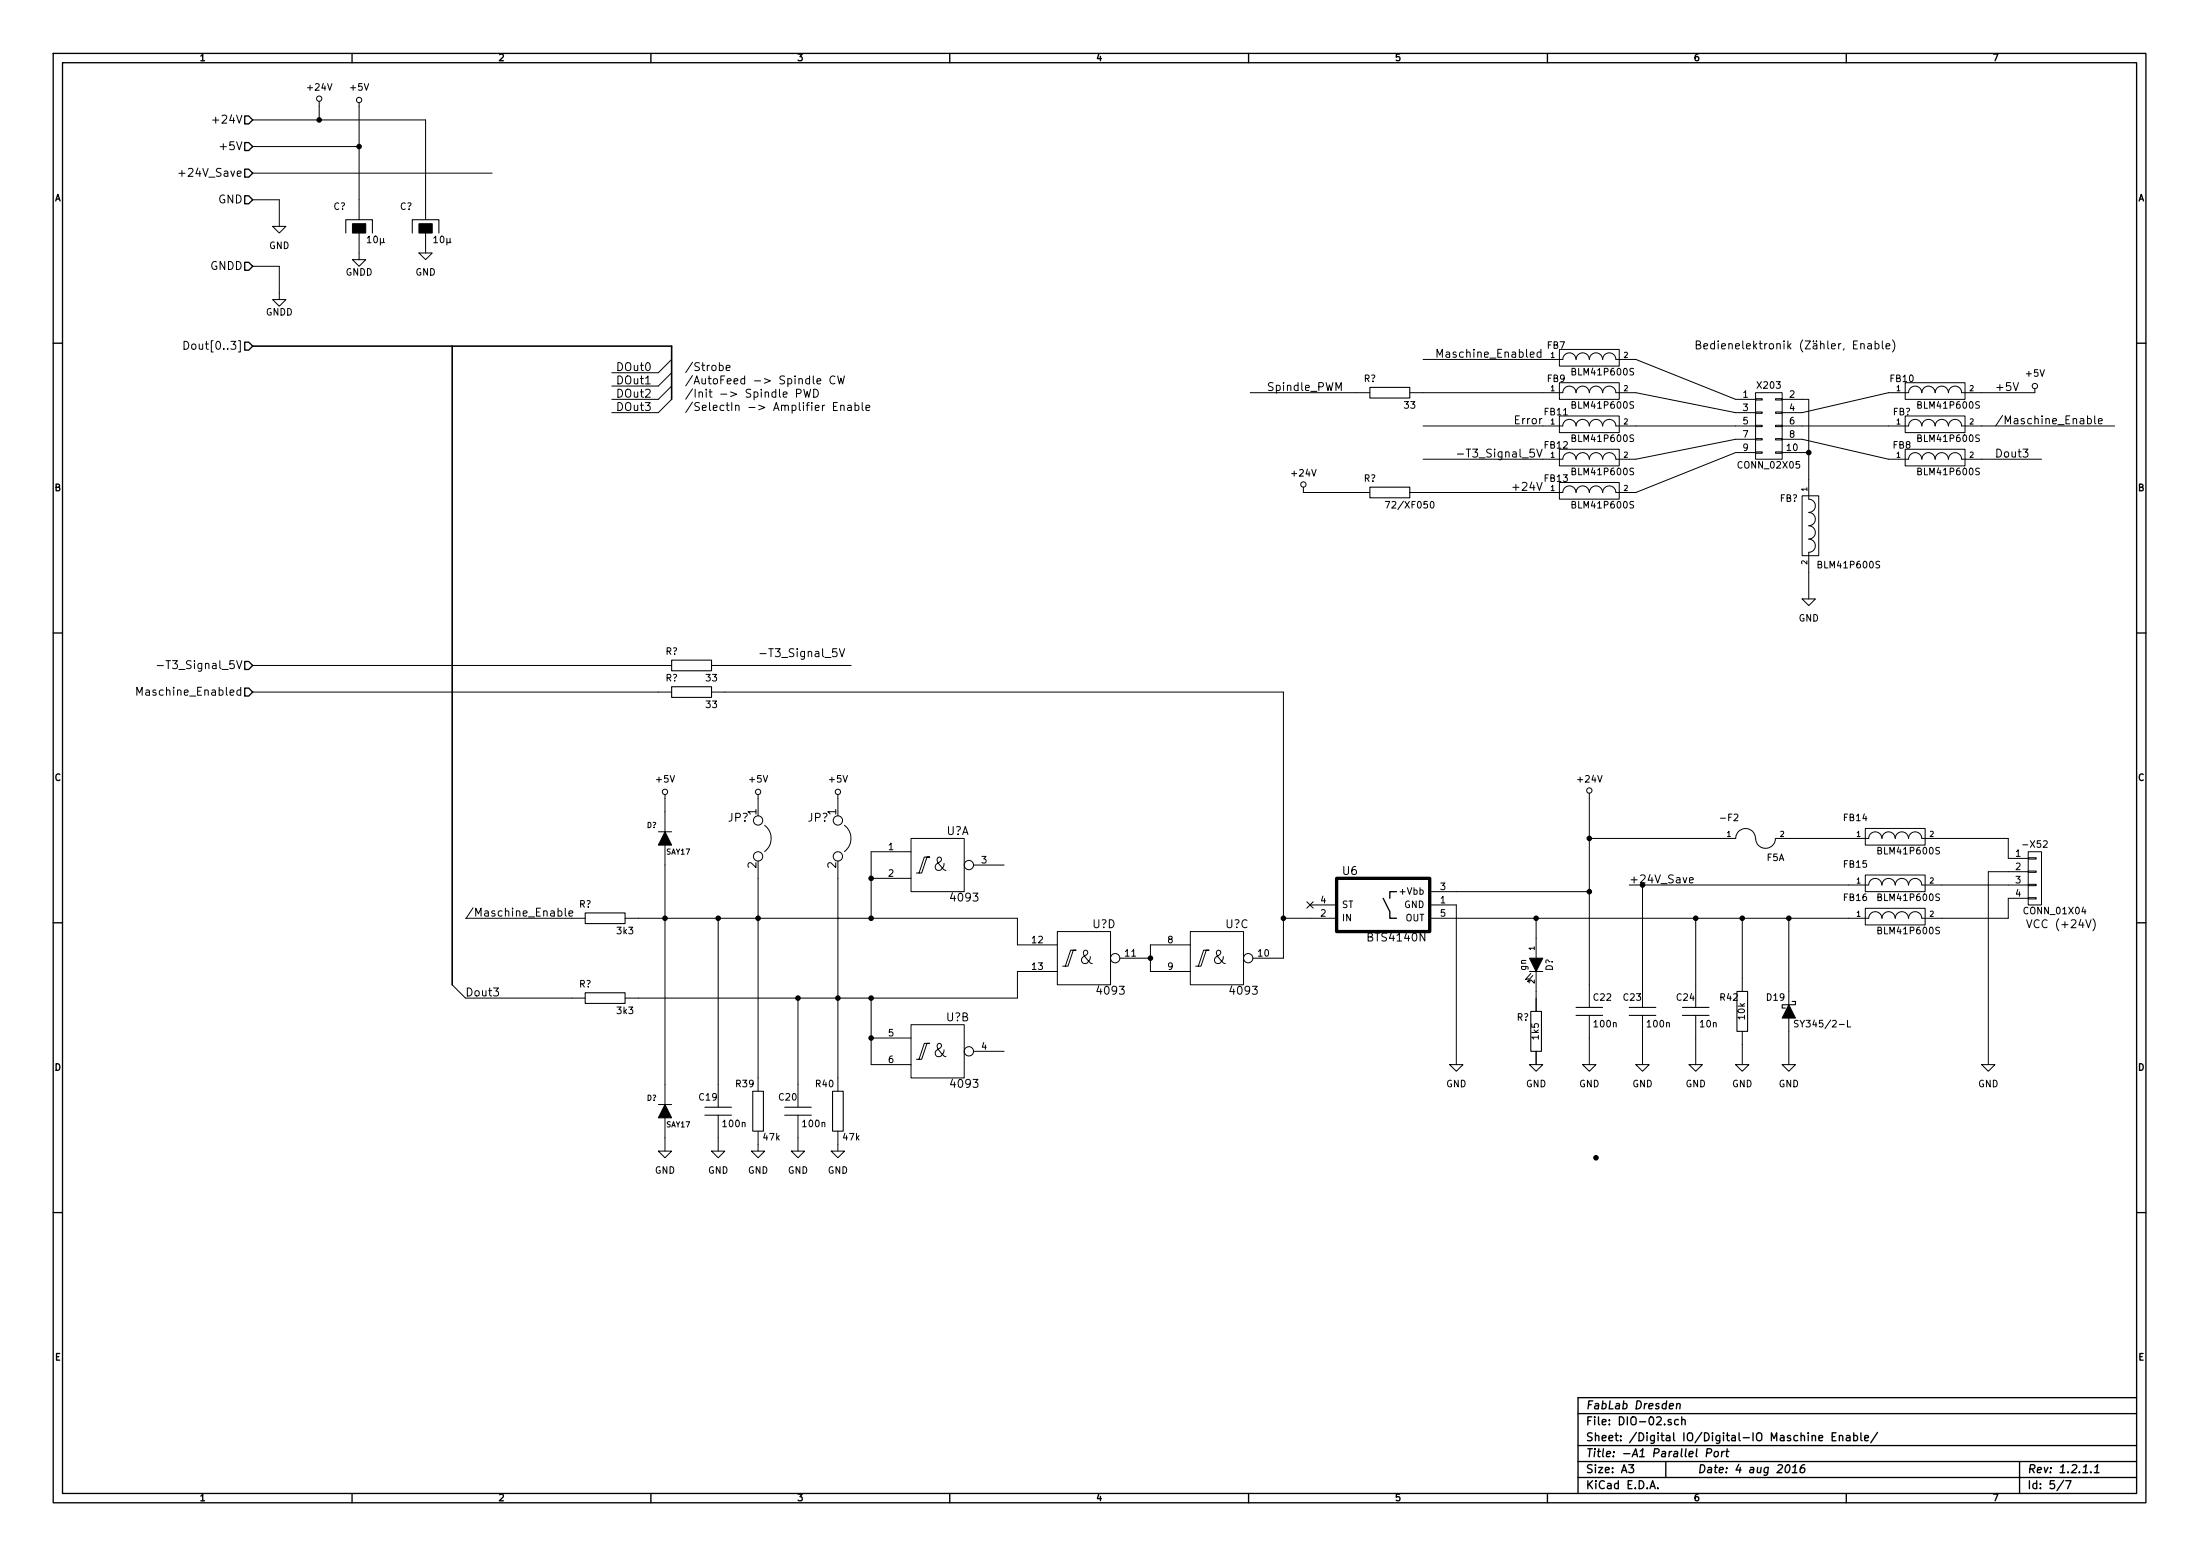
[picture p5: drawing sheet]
<svg xmlns="http://www.w3.org/2000/svg" width="420mm" height="297mm" viewBox="0 0 420 297" stroke-linecap="round" stroke-linejoin="round" font-family="sans-serif">
<g fill="none" stroke="#000" stroke-width=".25">
<path d="M10.2 10.2h399.6v276.7h-399.6zM11.9 12h396.2v273.1h-396.2zM67.2 10.2v1.8M124.3 10.2v1.8M181.4 10.2v1.8M238.5 10.2v1.8M295.5 10.2v1.8M352.6 10.2v1.8M46.7 22.1h.8l.8 .8-.8 .8h-.8zM46.7 27.2h.8l.8 .8-.8 .7h-.8zM46.7 37.4h.8l.8 .7-.8 .8h-.8zM46.7 32.3h.8l.8 .8-.8 .7h-.8z"/>
<path d="M46.7 50.1h.8l.8 .7-.8 .8h-.8zM10.2 65.5h1.7M46.7 65.3h.8l.8 .8-.8 .7h-.8zM408.1 65.5h1.7M10.2 120.8h1.7M46.7 131.4h.8l.8 .7-.8 .8h-.8zM46.7 126.3h.8l.8 .7-.8 .8h-.8zM408.1 120.8h1.7M10.2 176.2h1.7M264.2 171.5l1.2 2.5v1.3h1.3M266.7 170.2h-1.3v1.3M408.1 176.2h1.7"/>
<path d="M10.2 231.5h1.7M408.1 231.5h1.7M301.4 269.9h106.7M301.4 276h106.7M301.4 279h106.7M311 279.6h1l-.5 .6 .4 .2v.6l-.2 .1-.7-.1M318.1 279v3.1M318.8 268.4l.8-.1-.1-.3h-.6l-.1 .7 .2 .2h.4M319.2 271.1l-.4-.1-.2 .2v.2l.6 .2v.3h-.6M320.2 268.1l.3-.2 .3 .1v.9M320.3 267.9l-.2 1M320.5 271.1l-.4-.1-.3 .3 .1 .6 .2 .1 .4-.1"/>
<path d="M321.2 271.1h.1a.36 .36 0 0 1 .5 .1v.8M321.2 270.5v1.5M325.9 277.4l.8-.1 .2-.2-.1-.4-.2-.1h-.6l-.1 1.5M327.5 277.2l.2-.1 .4 .1v.6l-.3 .3-.4-.1zM328.9 277.1l-.1 1M329.3 277.1l-.3 .1-.2 .2M329.6 277.1h.6M329.9 276.6l-.2 1.3 .4 .2M341.2 279.8l.3-.2a.88 .88 0 0 1-.3 1.5l-.2-.1-.1-.4zM344.7 279.6l-.5 .1a1.18 1.18 0 0 0-.3 1.4h.4l.3-.1 .1-.5-.3-.3h-.3l-.3 .3M346.1 274.2l.1-.1a.36 .36 0 0 1 .5 .2v.7M347.4 274.5l.7-.1-.1-.3-.4-.1-.2 .3v.7h.6"/>
<path d="M349.9 274.3h.5M350.6 273.5h-.7v1.5h.7M351.3 274.2l.1-.1a.36 .36 0 0 1 .5 .2v.7M351.3 274v1M352.7 274.1h.5l.1 .9M353.3 274.4l-.5 .1a.3 .3 0 0 0-.2 .3 .3 .3 0 0 0 .2 .2h.5M354 274.1l.5-.1 .3 .3-.1 .6-.2 .1h-.5M354 273.5v1.5M355.4 273.5v1.3l.2 .2M356.1 274.5l.7-.1v-.3l-.5-.1-.2 .3 .1 .7h.6M358.6 273.4l-1.3 2M385.7 279v6.1"/>
<path d="M408.1 266.8h-106.7v18.3M67.2 285.1v1.8M124.3 285.1v1.8M181.4 285.1v1.8M238.5 285.1v1.8M295.5 285.1v1.8M301.4 282.1h106.7M315.1 284.2l.5-1.5 .5 1.5M315.2 283.8h.8M316.6 284.1v.1M342.3 281.1h.9M342.4 280l.5-.4-.2 1.5"/>
<path d="M352.6 285.1v1.8M394.1 282.6l-1.3 2M394.5 282.7h1l-.6 1.5M399.3 281v.1M400 281.1h.9M400.1 280l.5-.4-.2 1.5"/>
</g>
<g fill="none" stroke="#000" stroke-width=".19">
<path d="M61 19.3v3.6M68.6 19.6v22.3M34.2 33.1h1.1M40.6 22.9h1.2M48.3 22.9h33v19M48.3 38.1h5v5.1M48.3 28h20.3M48.3 33.1h45.7M48.3 50.8h5v6.4h1.3l-1.3 1.3-1.2-1.3h1.2M52.1 43.2h2.5l-1.3 1.3zM68.6 44.5v5.1h1.2l-1.2 1.2-1.3-1.2h1.3M80 48.3h2.5l-1.2 1.3z"/>
<path d="M81.3 44.5v3.8M35.2 65.2a.77 .77 0 0 1 .8 .7 .77 .77 0 0 1-.8 .8zM128.3 68.6l-2.6 2.6h-8.9M128.3 71.2l-2.6 2.5h-8.9M128.3 73.7l-2.6 2.5h-8.9M128.3 76.2l-2.6 2.6h-8.9M138.7 70.2l.7-.1-.1-.3-.4-.1-.2 .3 .1 .7h.5M152.1 75.1l.8-.1 .1-.2-.1-.3-.2-.2h-.6v1.5M153.5 74.3l.4 1.5 .3-1.1 .3 1.1 .3-1.5M155.4 74.3a.77 .77 0 0 1 .9 .8 .77 .77 0 0 1-.9 .7zM156 72.8l.8-.1-.1-.3-.4-.1-.3 .2 .1 .7h.6M159.2 77.6h.5"/>
<path d="M159.5 71.9a.71 .71 0 0 0-1 .2 .71 .71 0 0 0 .1 1l.4 .2 .5-.1M159.9 76.8h-.7v1.6h.7M160 71.8l.3 1.5 .3-1.1 .3 1.1 .4-1.5M160.6 77.5v-.1a.36 .36 0 0 1 .6 .2v.8M160.6 77.4v1M161.9 77.4h.6l.1 1M162.6 77.7l-.5 .1a.3 .3 0 0 0-.3 .3 .3 .3 0 0 0 .3 .3l.5-.1M163.3 77.4h.4l.3 .3v.5l-.3 .2-.4-.1M163.3 76.8v1.6M164.7 76.8v1.4l.2 .2M165.4 77.9l.7-.2-.1-.3h-.4l-.2 .2 .1 .7h.5M238.8 75h22.8"/>
<path d="M269.2 75h29.3a1.26 1.26 0 0 1 1.2-1.3 1.26 1.26 0 0 1 1.3 1.3M271.8 68.6h26.7a1.26 1.26 0 0 1 1.2-1.3 1.26 1.26 0 0 1 1.3 1.3M274.4 68.2v-1.5l.6 1.1 .5-1.1v1.5M294.3 67.3l-.4-.1-.4 .3 .1 .6 .3 .1 .4-.1M294.3 66.7v1.5M297.8 66.7h11.4v3.2h-11.4zM297.8 73.1h11.4v3.1h-11.4zM297.8 79.4h11.4v3.2h-11.4zM301 68.6a1.26 1.26 0 0 1 1.3-1.3 1.26 1.26 0 0 1 1.2 1.3M301 75a1.26 1.26 0 0 1 1.3-1.3 1.26 1.26 0 0 1 1.2 1.3M303.6 68.6a1.26 1.26 0 0 1 1.2-1.3 1.26 1.26 0 0 1 1.3 1.3M303.6 75a1.26 1.26 0 0 1 1.2-1.3 1.26 1.26 0 0 1 1.3 1.3"/>
<path d="M306.1 68.6a1.26 1.26 0 0 1 1.3-1.3 1.26 1.26 0 0 1 1.2 1.3h3.8l19.1 7.6h3.8M306.1 75a1.26 1.26 0 0 1 1.3-1.3 1.26 1.26 0 0 1 1.2 1.3h3.8l19.1 3.8h3.8M312 70.4l-.5-.1-.2 .1 .1 .5 .5 .2 .1 .3-.2 .2-.5-.1M312 76.7h-.5l-.2 .1 .1 .4 .5 .3 .1 .2-.2 .2h-.5M324 65.8h.5l.2-.1 .1-.3-.2-.2-.6-.1v1.5h.5l.3-.3a.41 .41 0 0 0-.3-.5M325.4 66.1l.7-.1v-.3l-.5-.1-.2 .2 .1 .7h.6M335.3 78.6h1.2v.3h-1.2zM335.3 76.1h1.2v.3h-1.2zM335.3 75h5.1v12.7h-5.1zM339.1 78.6h1.3v.3h-1.3zM339.1 76.1h1.3v.3h-1.3zM340.4 76.2h5v19.1a1.24 1.24 0 0 1 1.3 1.3 1.24 1.24 0 0 1-1.3 1.2"/>
<path d="M358.1 65.7l.4-.1 .4 .3-.1 .6-.3 .1-.4-.1M359.5 65.1v1.3l.2 .2M360.2 66.1l.7-.1v-.3l-.5-.1-.2 .2 .1 .7h.6M361.4 64.9a1.75 1.75 0 0 1 0 2.3M363.9 73.1h11.4v3.1h-11.4zM363.9 79.4h11.4v3.2h-11.4zM364.5 75h-3.8l-16.5 3.8h-3.8M364.5 75a1.26 1.26 0 0 1 1.3-1.3 1.26 1.26 0 0 1 1.2 1.3M367.1 75a1.26 1.26 0 0 1 1.2-1.3 1.26 1.26 0 0 1 1.3 1.3M378 76.7h-.5l-.1 .1v.4l.6 .3v.2l-.2 .2h-.5M388.6 74.2v.8h-14a1.27 1.27 0 0 0-1.2-1.3 1.27 1.27 0 0 0-1.3 1.3 1.26 1.26 0 0 0-1.2-1.3 1.26 1.26 0 0 0-1.3 1.3M398.7 80l.4-.1 .3 .3-.1 .6-.2 .1-.4-.1"/>
<path d="M400 79.4v1.3l.3 .2M248.9 93v1h12.7M264.6 95.7h.8l-.5 1.3M269.2 94h29.3a1.26 1.26 0 0 1 1.2-1.3 1.26 1.26 0 0 1 1.3 1.3M271.8 81.3h26.7a1.26 1.26 0 0 1 1.2-1.3 1.26 1.26 0 0 1 1.3 1.3M271.8 87.7h26.7a1.26 1.26 0 0 1 1.2-1.3 1.26 1.26 0 0 1 1.3 1.3M273.3 95.8l.1-.1a.67 .67 0 0 1 .5 .7 .67 .67 0 0 1-.5 .6l-.2-.5zM278.3 86.7h1.2M288.9 93h1.2M297.8 85.8h11.4v3.1h-11.4zM297.8 92.1h11.4v3.2h-11.4zM301 81.3a1.26 1.26 0 0 1 1.3-1.3 1.26 1.26 0 0 1 1.2 1.3"/>
<path d="M301 87.7a1.26 1.26 0 0 1 1.3-1.3 1.26 1.26 0 0 1 1.2 1.3M301 94a1.26 1.26 0 0 1 1.3-1.3 1.26 1.26 0 0 1 1.2 1.3M303.6 81.3a1.26 1.26 0 0 1 1.2-1.3 1.26 1.26 0 0 1 1.3 1.3M303.6 87.7a1.26 1.26 0 0 1 1.2-1.3 1.26 1.26 0 0 1 1.3 1.3M303.6 94a1.26 1.26 0 0 1 1.2-1.3 1.26 1.26 0 0 1 1.3 1.3M306.1 81.3a1.26 1.26 0 0 1 1.3-1.3 1.26 1.26 0 0 1 1.2 1.3h26.7M312 83.1l-.5-.1-.2 .1 .1 .5 .5 .2 .1 .3-.2 .2-.5-.1M312 89.4h-.5l-.2 .1 .1 .4 .5 .3 .1 .2-.2 .2h-.5M312 95.8l-.5-.1-.2 .1 .1 .5 .5 .2 .1 .3-.2 .2-.5-.1M335.3 86.3h1.2v.2h-1.2zM335.3 83.7h1.2v.3h-1.2zM335.3 81.2h1.2v.2h-1.2z"/>
<path d="M335.3 83.9h-3.8l-19.1 3.8h-3.8a1.26 1.26 0 0 0-1.2-1.3 1.26 1.26 0 0 0-1.3 1.3M335.3 86.4h-3.8l-19.1 7.6h-3.8a1.26 1.26 0 0 0-1.2-1.3 1.26 1.26 0 0 0-1.3 1.3M339.1 86.3h1.3v.2h-1.3zM339.1 83.7h1.3v.3h-1.3zM339.1 81.2h1.3v.2h-1.3zM340.4 81.3h24.1M340.4 83.9h3.8l16.5 3.8h3.8M340.4 86.4h5M344.2 94.7h3.1v11.4h-3.1zM345.4 97.9a1.24 1.24 0 0 1 1.3 1.2 1.24 1.24 0 0 1-1.3 1.2M363.9 85.8h11.4v3.1h-11.4zM364.5 87.7a1.26 1.26 0 0 1 1.3-1.3 1.26 1.26 0 0 1 1.2 1.3"/>
<path d="M364.5 81.3a1.26 1.26 0 0 1 1.3-1.3 1.26 1.26 0 0 1 1.2 1.3M367.1 87.7a1.26 1.26 0 0 1 1.2-1.3 1.26 1.26 0 0 1 1.3 1.3M367.1 81.3a1.26 1.26 0 0 1 1.2-1.3 1.26 1.26 0 0 1 1.3 1.3M369.6 87.7a1.26 1.26 0 0 1 1.3-1.3 1.26 1.26 0 0 1 1.2 1.3 1.27 1.27 0 0 1 1.3-1.3 1.27 1.27 0 0 1 1.2 1.3h15.3M369.6 81.3a1.26 1.26 0 0 1 1.3-1.3 1.26 1.26 0 0 1 1.2 1.3 1.27 1.27 0 0 1 1.3-1.3 1.27 1.27 0 0 1 1.2 1.3h29.3M378 89.4h-.5l-.1 .1v.4l.6 .3v.2l-.2 .2h-.5M378 83.1l-.5-.1-.1 .1v.5l.6 .2v.3l-.2 .2-.5-.1M400.8 80.4l.7-.1-.1-.3-.4-.1-.2 .2v.7h.6M344.2 114.3h2.5l-1.3 1.3zM345.4 100.4a1.24 1.24 0 0 1 1.3 1.2 1.24 1.24 0 0 1-1.3 1.3M345.4 102.9a1.24 1.24 0 0 1 1.3 1.3 1.24 1.24 0 0 1-1.3 1.2M345.4 105.4v8.9"/>
<path d="M359 107.2l-.5-.1-.2 .2 .1 .4 .5 .2 .1 .3-.3 .2h-.4M26.1 132.7v-1.5l.5 1.1 .6-1.1v1.5M30 127.1h1.2M46 131.8l-.5-.1-.3 .3 .1 .6 .2 .1h.5M46 131.2v1.5M48.3 127h80M48.3 132.1h80M135.9 127h26.7M135.9 132.1h109.2v50.8h-5.8M159.8 123.8h-.7l-.1 .8 .2-.2 .5 .1 .2 .2-.1 .5-.2 .2-.6-.2M160.3 123.8l.5 1.6 .5-1.6M125.7 158.8h2.6"/>
<path d="M127 151.7v7.1M144.8 151.7v4M146 157.5a3.2 3.2 0 0 1 0 5.1M160 151.7v4M161.3 157.5a3.2 3.2 0 0 1 0 5.1M303.5 151.4v40.9M356.2 158.2h11.5v3.1h-11.5zM88.9 175.3h22.9M106.6 174l.4-.1 .3 .3-.1 .6-.2 .1-.4-.1M107.9 173.4v1.3l.3 .2M108.7 174.4l.7-.1-.1-.3-.4-.1-.2 .2v.7h.6M119.4 175.3h74.9v5.1h7.6"/>
<path d="M127 161.3v49.6M137.2 175.3v36.1M144.8 164.4v43.9M160 175.3h.1M160 164.4v43.9M166.4 167.7h7.6M174 160.1h10.1v10.1h-10.1zM174 162.6h-7.6v12.7M175 166.7h1l1-3.1h.5h-1l-1 3.1M185.9 165.1h5.9M201.9 177.8h10.2v10.2h-10.2zM227.3 177.8h10.2v10.2h-10.2z"/>
<path d="M245.1 175.3h10.2M249.6 172.1l1.2 1.3M250.2 172.8h5.1M250.8 172.1l-1.2 1.3M273 172.8h5.1v30.4M273 175.3h83.9M273 170.2h30.5M293.4 175.3v7.6M303.5 160.1h28M311.1 168.9h45.8M313.7 168.9v23.4M322.7 168l.7-.1-.1-.3-.4-.1-.2 .3v.7h.6"/>
<path d="M323.8 175.3v17M331.5 160.1a1.89 1.89 0 0 1 1.9-1.9 1.89 1.89 0 0 1 1.9 1.9M332.7 175.3v14M335.3 160.1a1.88 1.88 0 0 0 1.9 1.8 1.88 1.88 0 0 0 1.9-1.8h17.8M341.6 175.3v16.5M356.2 173.4h11.5v3.2h-11.5zM356.2 167h11.5v3.2h-11.5zM356.9 175.3a1.26 1.26 0 0 1 1.3-1.3 1.26 1.26 0 0 1 1.2 1.3 1.27 1.27 0 0 1 1.3-1.3 1.27 1.27 0 0 1 1.2 1.3 1.27 1.27 0 0 1 1.3-1.3 1.27 1.27 0 0 1 1.3 1.3M356.9 160.1a1.26 1.26 0 0 1 1.3-1.3 1.26 1.26 0 0 1 1.2 1.3 1.27 1.27 0 0 1 1.3-1.3 1.27 1.27 0 0 1 1.2 1.3 1.27 1.27 0 0 1 1.3-1.3 1.27 1.27 0 0 1 1.3 1.3M356.9 168.9a1.26 1.26 0 0 1 1.3-1.2 1.26 1.26 0 0 1 1.2 1.2 1.27 1.27 0 0 1 1.3-1.2 1.27 1.27 0 0 1 1.2 1.2 1.27 1.27 0 0 1 1.3-1.2 1.27 1.27 0 0 1 1.3 1.2M364.5 160.1a1.26 1.26 0 0 1 1.3-1.3 1.26 1.26 0 0 1 1.2 1.3h16.5v3.8h3.8M364.5 168.9a1.26 1.26 0 0 1 1.3-1.2 1.26 1.26 0 0 1 1.2 1.2h20.3"/>
<path d="M370.4 177.1l-.5-.1-.2 .1 .1 .5 .6 .2v.2l-.2 .3-.5-.1M370.4 161.8h-.5l-.2 .1 .1 .4 .6 .2v.3l-.2 .2h-.5M370.4 170.7l-.5-.1-.2 .2 .1 .4 .6 .2v.3l-.2 .2h-.5M387 175.6l.6 1.5 .5-1.5M387.3 171.4h1.6v.2h-1.6zM387.3 168.8h1.6v.3h-1.6zM387.3 166.3h1.6v.2h-1.6zM387.3 163.7h1.6v.3h-1.6zM387.3 162.6h2.6v10.2h-2.6zM387.3 171.5h-3.8v3.8h-16.5a1.26 1.26 0 0 0-1.2-1.3 1.26 1.26 0 0 0-1.3 1.3M387.3 166.4h-7.6v36.8M399.7 175.4a1.75 1.75 0 0 1 0 2.3"/>
<path d="M86.4 188l2.5 2.5h22.9M152.4 190.5v20.9M160 190.5h.1M166.4 198.2h7.6M166.4 190.5v12.7h7.6M174 195.6h10.1v10.2h-10.1zM201.9 185.5h-7.6v5h-74.9M202.9 184.4h1.1l1-3h.5h-1l-1 3M213.9 182.9h5.8M227.3 180.4h-7.6v5.1h7.6M228.3 184.4h1.1l1-3h.5h-1l-1 3M292.1 185.5h2.5"/>
<path d="M292.4 185.8l-1.1 1.2 .7-.1M292.7 186.2l-1 1.2 .7-.2M293.4 185.5v7.6M303.5 193.8v9.4M313.7 193.8v9.4M323.8 193.8v9.4M332.7 196.9v6.3M341.6 194.3v8.9M343.4 194.9l-.5-.1-.2 .1 .1 .4 .6 .3v.2l-.2 .2h-.5M352.8 194.8v1.2h.6M125.7 219.7h2.6l-1.3 1.3zM125.7 210.9h2.6"/>
<path d="M127 213.4v6.3M135.9 219.7h2.5l-1.2 1.3zM137.2 212.9v6.8M143.5 219.7h2.5l-1.2 1.3zM144.8 215.9v3.8M151.1 219.7h2.6l-1.3 1.3zM152.4 212.9v6.8M158.7 219.7h2.6l-1.3 1.3zM160 215.9v3.8M175 202.2h1l1-3h.5h-1l-1 3M185.9 200.7h5.9M276.9 203.2h2.5l-1.3 1.3z"/>
<path d="M292.1 203.2h2.5l-1.2 1.3zM293.4 200.7v2.5M302.3 203.2h2.5l-1.3 1.3zM312.4 203.2h2.6l-1.3 1.3zM322.6 203.2h2.5l-1.3 1.3zM331.5 203.2h2.5l-1.3 1.3zM340.4 203.2h2.5l-1.3 1.3zM378.5 203.2h2.5l-1.3 1.3z"/>
<circle cx="61" cy="18.8" r=".51"/>
<circle cx="68.6" cy="19.1" r=".51"/>
<circle cx="388.6" cy="73.7" r=".51"/>
<circle cx="248.9" cy="92.5" r=".51"/>
<circle cx="127" cy="151.2" r=".51"/>
<circle cx="144.8" cy="156.6" r=".89"/>
<circle cx="144.8" cy="151.2" r=".51"/>
<circle cx="160" cy="156.6" r=".89"/>
<circle cx="160" cy="151.2" r=".51"/>
<circle cx="303.5" cy="150.9" r=".51"/>
<circle cx="144.8" cy="163.5" r=".89"/>
<circle cx="160" cy="163.5" r=".89"/>
<circle cx="185" cy="165.1" r=".89"/>
<circle cx="213" cy="182.9" r=".89"/>
<circle cx="238.4" cy="182.9" r=".89"/>
<circle cx="185" cy="200.7" r=".89"/>
</g>
<path d="M255.3 167.7h17.7v10.1h-17.7z" fill="none" stroke="#000" stroke-width=".63"/>
<path d="M67.3 42.7h2.5v1.8h-2.5zM80 42.7h2.5v1.8h-2.5zM127 158.8l1.3 2.5h-2.6zM292.1 182.9h2.5l-1.2 2.6zM341.6 191.8l1.3 2.5h-2.5zM127 210.9l1.3 2.5h-2.6z" fill="#000" stroke="#000" stroke-width=".19"/>
<g fill="none" stroke="#000" stroke-width=".2">
<path d="M66 44.5v-2.6h5.1v2.6M78.7 44.5v-2.6h5.1v2.6M261.6 74h7.6v2h-7.6zM261.6 93h7.6v2h-7.6zM128.3 131.1h7.6v2h-7.6zM128.3 126h7.6v2.1h-7.6zM111.8 174.3h7.6v2h-7.6zM111.8 189.5h7.6v2.1h-7.6zM292.4 193.1h2v7.6h-2zM301 193.8h5.1M301 192.3h5.1M311.1 193.8h5.1"/>
<path d="M311.1 192.3h5.1M321.3 193.8h5.1M321.3 192.3h5.1M331.7 189.3h2.1v7.6h-2.1zM342.3 191.2h.6v.6h-2.5v.6h.6M134.6 212.9h5.1M134.6 211.4h5.1M143.8 208.3h2v7.6h-2zM149.9 212.9h5M149.9 211.4h5M159 208.3h2v7.6h-2z"/>
</g>
<path d="M48.3 66.1h80v10.1M86.4 66.1v121.9" fill="none" stroke="#000" stroke-width=".3"/>
<g fill="#000" stroke="#000" stroke-width=".25">
<circle cx="61" cy="22.9" r=".41"/>
<circle cx="68.6" cy="28" r=".41"/>
<circle cx="345.4" cy="86.4" r=".41"/>
<circle cx="127" cy="175.3" r=".41"/>
<circle cx="137.2" cy="175.3" r=".41"/>
<circle cx="144.8" cy="175.3" r=".41"/>
<circle cx="166.4" cy="175.3" r=".41"/>
<circle cx="166.4" cy="167.7" r=".41"/>
<circle cx="245.1" cy="175.3" r=".41"/>
<circle cx="293.4" cy="175.3" r=".41"/>
<circle cx="303.5" cy="160.1" r=".41"/>
<circle cx="303.5" cy="170.2" r=".41"/>
<circle cx="323.8" cy="175.3" r=".41"/>
<circle cx="332.7" cy="175.3" r=".41"/>
<circle cx="341.6" cy="175.3" r=".41"/>
<circle cx="152.4" cy="190.5" r=".41"/>
<circle cx="160" cy="190.5" r=".41"/>
<circle cx="166.4" cy="190.5" r=".41"/>
<circle cx="166.4" cy="198.2" r=".41"/>
<circle cx="219.7" cy="182.9" r=".41"/>
<circle cx="304.8" cy="221" r=".41"/>
</g>
<g font-size="3.5">
<text x="178.3" y="166.4">&amp;</text>
<text x="206.2" y="184.2">&amp;</text>
<text x="231.6" y="184.2">&amp;</text>
<text x="178.3" y="202">&amp;</text>
</g>
<g font-size="2.1">
<text x="41.3" y="23.7">+24V</text>
<text x="42.5" y="28.7">+5V</text>
<text x="35.2" y="33.8">+24V_Save</text>
<text x="41.6" y="38.9">GND</text>
<text x="40.1" y="51.6">GNDD</text>
<text x="36.6" y="66.8">Dout[0..3]</text>
<text x="118.1" y="70.9">DOut0</text>
<text x="130.8" y="70.9">/Strobe</text>
<text x="275.5" y="68.4">Maschine_Enabled</text>
<text x="326.1" y="66.8">Bedienelektronik (Zähler, Enable)</text>
<text x="118.1" y="73.4">DOut1</text>
<text x="118.1" y="76">DOut2</text>
<text x="130.8" y="76">/Init -&gt; Spindle PWD</text>
<text x="130.8" y="73.4">/AutoFeed -&gt; Spindle CW</text>
<text x="242.5" y="74.7">Spindle_PWM</text>
<text x="381" y="74.7">+5V</text>
<text x="118.1" y="78.5">DOut3</text>
<text x="130.8" y="78.5">/SelectIn -&gt; Amplifier Enable</text>
<text x="289.5" y="81.1">Error</text>
<text x="381" y="81.1">/Maschine_Enable</text>
<text x="280.1" y="87.4">-T3_Signal_5V</text>
<text x="381" y="87.4">Dout3</text>
<text x="289.6" y="93.8">+24V</text>
<text x="144.8" y="125.5">-T3_Signal_5V</text>
<text x="31.8" y="127.8">-T3_Signal_5V</text>
<text x="27.2" y="132.9">Maschine_Enabled</text>
<text x="144.5" y="155.6" transform="rotate(-90 144.5 155.6)">1</text>
<text x="159.8" y="155.6" transform="rotate(-90 159.8 155.6)">1</text>
<text x="139" y="156.9">JP?</text>
<text x="154.3" y="156.9">JP?</text>
<text x="180.7" y="159.5">U?A</text>
<text x="144.5" y="165.7" transform="rotate(-90 144.5 165.7)">2</text>
<text x="159.8" y="165.7" transform="rotate(-90 159.8 165.7)">2</text>
<text x="256.5" y="167.1">U6</text>
<text x="181.8" y="172.2">4093</text>
<text x="311.1" y="168.7">+24V_Save</text>
<text x="88.9" y="175">/Maschine_Enable</text>
<text x="208.6" y="177.3">U?D</text>
<text x="234" y="177.3">U?C</text>
<text x="261.5" y="179.8">BTS4140N</text>
<text x="388" y="177.3">VCC (+24V)</text>
<text x="88.9" y="190.3">Dout3</text>
<text x="209.7" y="190">4093</text>
<text x="235.1" y="190">4093</text>
<text x="180.7" y="195">U?B</text>
<text x="181.8" y="207.7">4093</text>
<text x="302.9" y="269.1">FabLab Dresden</text>
<text x="302.9" y="272.1">File: DIO-02.sch</text>
<text x="302.9" y="275.2">Sheet: /Digital IO/Digital-IO Maschine Enable/</text>
<text x="302.9" y="281.3">Size: A3</text>
<text x="302.9" y="278.2">Title: -A1 Parallel Port</text>
<text x="324.2" y="281.3">Date: 4 aug 2016</text>
<text x="387.2" y="281.3">Rev: 1.2.1.1</text>
<text x="302.9" y="284.3">KiCad E.D.A.</text>
<text x="387.2" y="284.3">Id: 5/7</text>
</g>
<g font-size="1.8">
<text x="38.2" y="11.7">1</text>
<text x="95.3" y="11.7">2</text>
<text x="152.4" y="11.7">3</text>
<text x="209.4" y="11.7">4</text>
<text x="266.5" y="11.7">5</text>
<text x="323.6" y="11.7">6</text>
<text x="380.7" y="11.7">7</text>
<text x="58.9" y="17.4">+24V</text>
<text x="67" y="17.4">+5V</text>
<text x="10.4" y="38.5">A</text>
<text x="63.7" y="40.1">C?</text>
<text x="76.4" y="40.1">C?</text>
<text x="408.3" y="38.5">A</text>
<text x="51.4" y="47.6">GND</text>
<text x="70.3" y="46.5">10µ</text>
<text x="83" y="46.5">10µ</text>
<text x="66" y="52.7">GNDD</text>
<text x="79.3" y="52.7">GND</text>
<text x="50.7" y="60.3">GNDD</text>
<text x="295.5" y="66.6">FB7</text>
<text x="300.5" y="71.7">BLM41P600S</text>
<text x="387" y="72">+5V</text>
<text x="260.5" y="73">R?</text>
<text x="295.5" y="73">FB9</text>
<text x="332.9" y="76">1</text>
<text x="335.8" y="74.3">X203</text>
<text x="341.8" y="76">2</text>
<text x="361.1" y="73">FB10</text>
<text x="268.3" y="78.1">33</text>
<text x="295" y="79.3">FB11</text>
<text x="300.5" y="78.1">BLM41P600S</text>
<text x="332.9" y="78.5">3</text>
<text x="332.9" y="81.1">5</text>
<text x="332.9" y="83.6">7</text>
<text x="341.8" y="78.5">4</text>
<text x="341.8" y="81.1">6</text>
<text x="341.8" y="83.6">8</text>
<text x="361.5" y="79.3">FB?</text>
<text x="366.6" y="78.1">BLM41P600S</text>
<text x="295" y="85.7">FB12</text>
<text x="300.5" y="84.4">BLM41P600S</text>
<text x="332.2" y="89.5">CONN_02X05</text>
<text x="332.9" y="86.1">9</text>
<text x="341.3" y="86.1">10</text>
<text x="361.5" y="85.7">FB8</text>
<text x="366.6" y="84.4">BLM41P600S</text>
<text x="10.4" y="93.8">B</text>
<text x="246.8" y="91">+24V</text>
<text x="260.5" y="92">R?</text>
<text x="295" y="92">FB13</text>
<text x="300.5" y="90.8">BLM41P600S</text>
<text x="339.9" y="95.8">FB?</text>
<text x="366.6" y="90.8">BLM41P600S</text>
<text x="408.3" y="93.8">B</text>
<text x="265.4" y="97.1">72/XF050</text>
<text x="300.5" y="97.1">BLM41P600S</text>
<text x="347.5" y="108.5">BLM41P600S</text>
<text x="343.5" y="118.7">GND</text>
<text x="127.1" y="125.1">R?</text>
<text x="127.1" y="130.1">R?</text>
<text x="134.9" y="130.1">33</text>
<text x="134.9" y="135.2">33</text>
<text x="10.4" y="149.1">C</text>
<text x="125.4" y="149.4">+5V</text>
<text x="143.2" y="149.4">+5V</text>
<text x="158.4" y="149.4">+5V</text>
<text x="301.4" y="149.4">+24V</text>
<text x="408.3" y="149.1">C</text>
<text x="328.9" y="156.8">-F2</text>
<text x="352.2" y="156.8">FB14</text>
<text x="386.8" y="161.9">-X52</text>
<text x="169.7" y="162.3">1</text>
<text x="169.7" y="167.4">2</text>
<text x="187.5" y="164.9">3</text>
<text x="337.4" y="164.4">F5A</text>
<text x="352.2" y="165.7">FB15</text>
<text x="359" y="163.2">BLM41P600S</text>
<text x="385" y="163.6">1</text>
<text x="385" y="166.2">2</text>
<text x="110.6" y="173.3">R?</text>
<text x="252.2" y="172.5">4</text>
<text x="256.3" y="173.4">ST</text>
<text x="267.7" y="170.9">+Vbb</text>
<text x="268.1" y="173.4">GND</text>
<text x="275.1" y="172.5">1</text>
<text x="275.1" y="170">3</text>
<text x="352.2" y="172">FB16</text>
<text x="359" y="172">BLM41P600S</text>
<text x="385" y="168.7">3</text>
<text x="385" y="171.2">4</text>
<text x="117.9" y="178.4">3k3</text>
<text x="252.2" y="175">2</text>
<text x="256.3" y="175.9">IN</text>
<text x="268.3" y="175.9">OUT</text>
<text x="275.1" y="175">5</text>
<text x="359" y="178.4">BLM41P600S</text>
<text x="386.8" y="174.6">CONN_01X04</text>
<text x="197.2" y="180.1">12</text>
<text x="197.2" y="185.2">13</text>
<text x="214.9" y="182.7">11</text>
<text x="223" y="180.1">8</text>
<text x="223" y="185.2">9</text>
<text x="240.3" y="182.7">10</text>
<text x="291.5" y="185.3" transform="rotate(-90 291.5 185.3)">gn</text>
<text x="296.6" y="185.4" transform="rotate(-90 296.6 185.4)">D?</text>
<text x="110.6" y="188.6">R?</text>
<text x="304.4" y="191.1">C22</text>
<text x="310.1" y="191.1">C23</text>
<text x="320.3" y="191.1">C24</text>
<text x="328.6" y="191.1">R42</text>
<text x="337.5" y="191.1">D19</text>
<text x="117.9" y="193.6">3k3</text>
<text x="169.7" y="197.9">5</text>
<text x="289.7" y="194.9">R?</text>
<text x="304.5" y="196.2">100n</text>
<text x="314.7" y="196.2">100n</text>
<text x="324.7" y="196.2">10n</text>
<text x="333.3" y="194.5" transform="rotate(-90 333.3 194.5)">10k</text>
<text x="343.8" y="196.2">SY345/2-L</text>
<text x="169.7" y="203">6</text>
<text x="187.5" y="200.4">4</text>
<text x="293.9" y="198.4" transform="rotate(-90 293.9 198.4)">1k5</text>
<text x="10.4" y="204.5">D</text>
<text x="140.6" y="207.6">R39</text>
<text x="155.9" y="207.6">R40</text>
<text x="276.2" y="207.6">GND</text>
<text x="291.4" y="207.6">GND</text>
<text x="301.6" y="207.6">GND</text>
<text x="311.7" y="207.6">GND</text>
<text x="321.9" y="207.6">GND</text>
<text x="330.8" y="207.6">GND</text>
<text x="339.7" y="207.6">GND</text>
<text x="377.8" y="207.6">GND</text>
<text x="408.3" y="204.5">D</text>
<text x="133.6" y="210.1">C19</text>
<text x="138.2" y="215.2">100n</text>
<text x="148.8" y="210.1">C20</text>
<text x="153.4" y="215.2">100n</text>
<text x="145.8" y="217.8">47k</text>
<text x="161.1" y="217.8">47k</text>
<text x="125" y="224.1">GND</text>
<text x="135.2" y="224.1">GND</text>
<text x="142.8" y="224.1">GND</text>
<text x="150.4" y="224.1">GND</text>
<text x="158.1" y="224.1">GND</text>
<text x="10.5" y="259.8">E</text>
<text x="408.4" y="259.8">E</text>
<text x="38.2" y="286.6">1</text>
<text x="95.3" y="286.6">2</text>
<text x="152.4" y="286.6">3</text>
<text x="209.4" y="286.6">4</text>
<text x="266.5" y="286.6">5</text>
<text x="323.6" y="286.6">6</text>
<text x="380.7" y="286.6">7</text>
</g>
<g font-size="1.4">
<text x="296.2" y="68.4">1</text>
<text x="310.1" y="68.4">2</text>
<text x="296.2" y="74.7">1</text>
<text x="310.1" y="74.7">2</text>
<text x="362.2" y="74.7">1</text>
<text x="376.2" y="74.7">2</text>
<text x="296.2" y="81.1">1</text>
<text x="310.1" y="81.1">2</text>
<text x="362.2" y="81.1">1</text>
<text x="376.2" y="81.1">2</text>
<text x="296.2" y="87.4">1</text>
<text x="310.1" y="87.4">2</text>
<text x="362.2" y="87.4">1</text>
<text x="376.2" y="87.4">2</text>
<text x="296.2" y="93.8">1</text>
<text x="310.1" y="93.8">2</text>
<text x="345.2" y="93.8" transform="rotate(-90 345.2 93.8)">1</text>
<text x="345.2" y="107.7" transform="rotate(-90 345.2 107.7)">2</text>
<text x="123.5" y="158.1">D?</text>
<text x="329.8" y="159.8">1</text>
<text x="340" y="159.8">2</text>
<text x="354.6" y="159.8">1</text>
<text x="368.6" y="159.8">2</text>
<text x="127.3" y="163.2">SAY17</text>
<text x="354.6" y="168.7">1</text>
<text x="368.6" y="168.7">2</text>
<text x="354.6" y="175">1</text>
<text x="368.6" y="175">2</text>
<text x="293.1" y="181.4" transform="rotate(-90 293.1 181.4)">1</text>
<text x="293.1" y="187.7" transform="rotate(-90 293.1 187.7)">2</text>
<text x="123.5" y="210.2">D?</text>
<text x="127.3" y="215.3">SAY17</text>
</g>
</svg>
